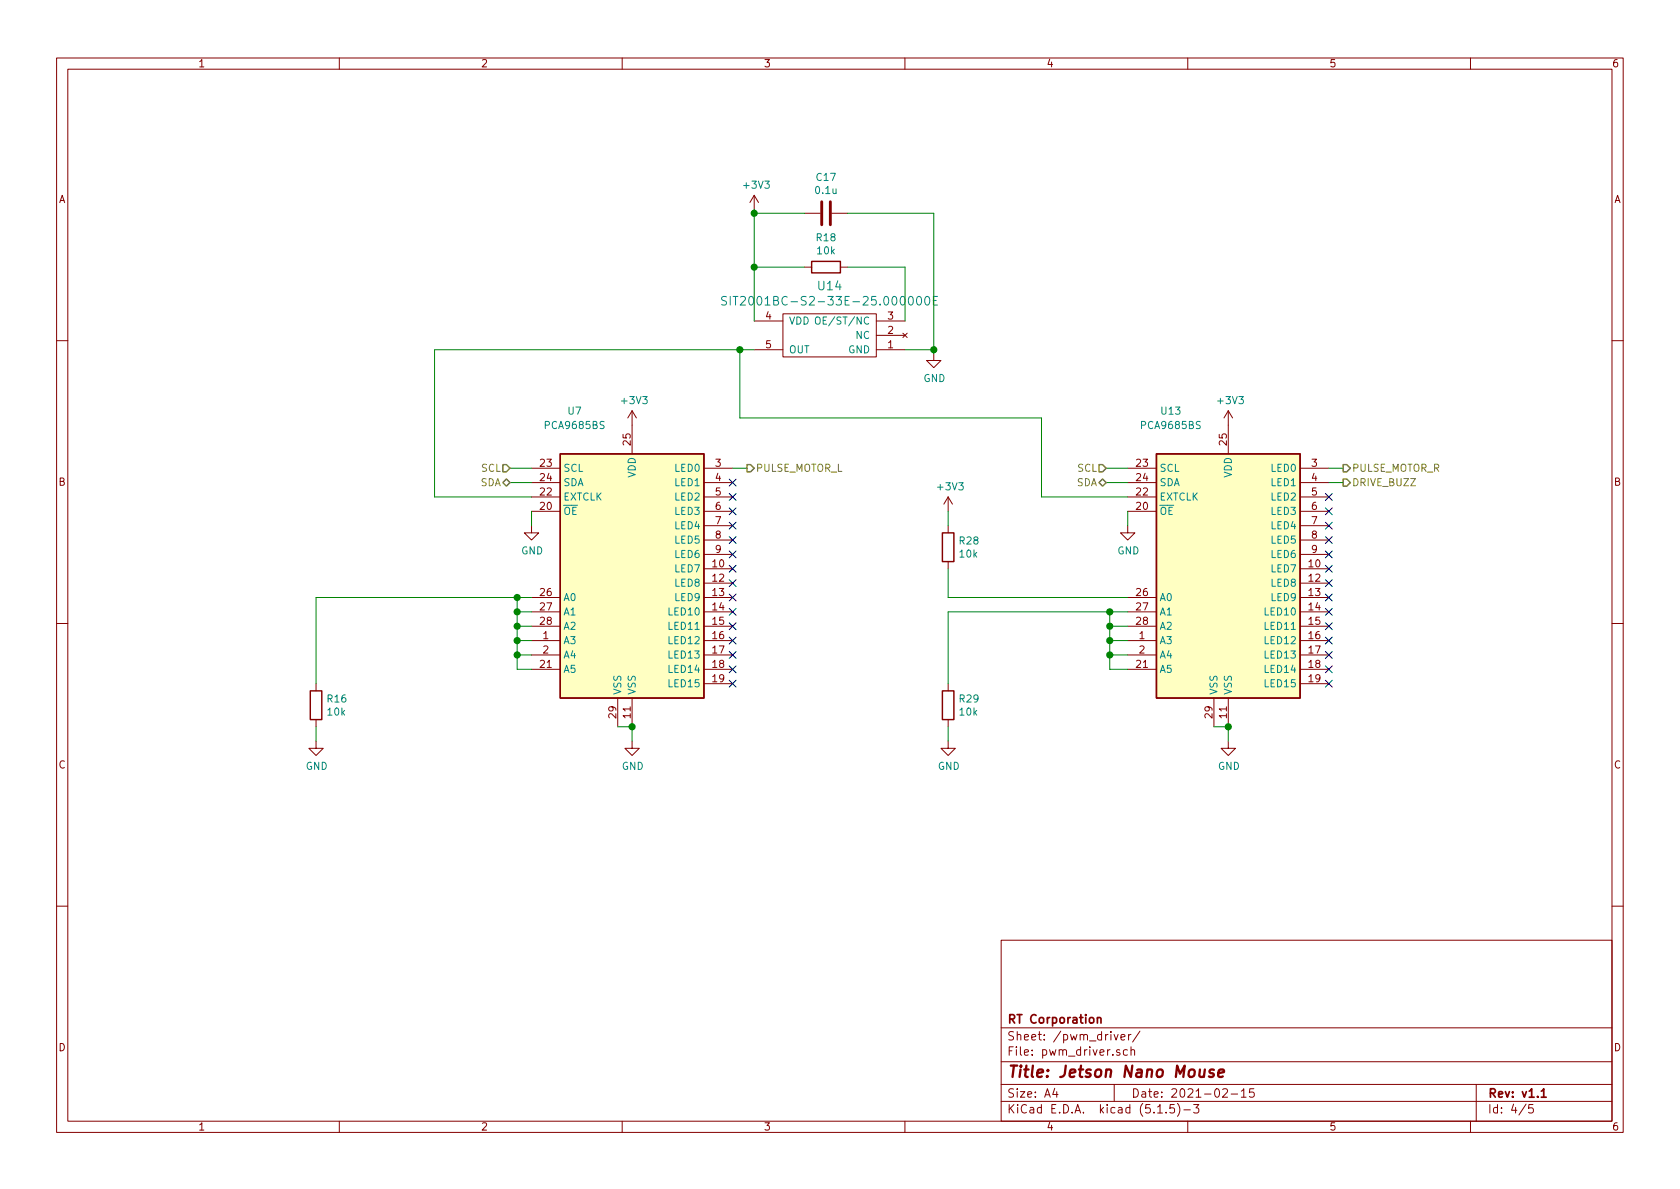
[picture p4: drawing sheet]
<svg xmlns="http://www.w3.org/2000/svg" width="297mm" height="210mm" viewBox="0 0 297 210" stroke-linecap="round" stroke-linejoin="round" font-family="sans-serif">
<g fill="none" stroke="#840000" stroke-width=".18">
<path d="M10 10.3h277v189.9h-277zM12 12.2h273v186.1h-273zM60 10.3v1.9M110 10.3v1.9M160 10.3v1.9M210 10.3v1.9M260 10.3v1.9M133.3 34.5l-.7 1.3M133.3 34.5v2.6M133.3 34.5l.8 1.3M142.2 37.7h2.8M147.1 37.7h2.8"/>
<path d="M133.3 56.8h5.1M138.4 55.5h16.5v7.6h-16.5zM142.2 47.2h1.3M148.6 47.2h1.3M154.9 59.3h5.1M154.9 56.8h5.1M159.6 58.9l.8 .8M160.4 58.9l-.8 .8M10 60.2h2M111.8 72.6v7.7M111.8 72.6l-.8 1.3M111.8 72.6l.7 1.3"/>
<path d="M133.3 61.8h5.1M154.9 61.8h5.1M165.1 62.5v1.2h1.3l-1.3 1.3-1.3-1.3h1.3M217.2 72.6l-.8 1.3M217.2 72.6v7.7M217.2 72.6l.7 1.3M285 60.2h2M94 93v1.2h1.2l-1.2 1.3-1.3-1.3h1.3M94 90.4h5.1M94 87.9h5.1M94 82.8h5.1M94 85.3h5.1"/>
<path d="M124.5 90.4h5M124.5 87.9h5M124.5 82.8h5M124.5 85.3h5M124.5 93h5M124.5 95.5h5M124.5 98h5M167.6 87.9v2.5M167.6 93v1.2M167.6 99.3v1.3M167.6 87.9l-.7 1.2M167.6 87.9l.8 1.2"/>
<path d="M199.4 93v1.2h1.3l-1.3 1.3-1.3-1.3h1.3M199.4 90.4h5.1M199.4 87.9h5.1M199.4 82.8h5.1M199.4 85.3h5.1M229.9 90.4h5M229.9 87.9h5M229.9 82.8h5M229.9 85.3h5M229.9 93h5M229.9 95.5h5M229.9 98h5"/>
<path d="M10 110.3h2M94 113.3h5.1M94 105.7h5.1M94 108.2h5.1M94 110.7h5.1M94 115.8h5.1M94 118.4h5.1M124.5 113.3h5M124.5 100.6h5M124.5 103.1h5M124.5 105.7h5M124.5 108.2h5"/>
<path d="M124.5 110.7h5M124.5 115.8h5M124.5 118.4h5M199.4 113.3h5.1M199.4 105.7h5.1M199.4 108.2h5.1M199.4 110.7h5.1M199.4 115.8h5.1M199.4 118.4h5.1M229.9 113.3h5M229.9 100.6h5M229.9 103.1h5"/>
<path d="M229.9 105.7h5M229.9 108.2h5M229.9 110.7h5M229.9 115.8h5M229.9 118.4h5M285 110.3h2M55.9 131.1v1.2h1.2l-1.2 1.3-1.3-1.3h1.3M55.9 120.9v1.3M55.9 127.2v1.3M109.2 123.4v5.1M111.8 131.1v1.2h1.2l-1.2 1.3-1.3-1.3h1.3M111.8 123.4v5.1"/>
<path d="M124.5 120.9h5M167.6 131.1v1.2h1.3l-1.3 1.3-1.2-1.3h1.2M167.6 120.9v1.3M167.6 127.2v1.3M214.6 123.4v5.1M217.2 131.1v1.2h1.2l-1.2 1.3-1.3-1.3h1.3M217.2 123.4v5.1M229.9 120.9h5M10 160.2h2M177 166.3h108v32h-108zM285 160.2h2M60 198.3v1.9"/>
<path d="M110 198.3v1.9M160 198.3v1.9M177 194.8h108M177 191.8h108M177 187.8h108M177 181.8h108M186.5 192.5l-.4 1h1M186.8 193v1M197 182.9l.3 1 .4-1M197 191.8v3M198 185.7l-.4-.1-.2 .2 .1 .2 .5 .2v.3h-.6M198.2 183.4l.7-.1-.1-.3-.4-.1-.2 .2 .1 .7h.5"/>
<path d="M199.3 185.7l-.4-.1-.3 .3 .1 .6 .2 .1 .4-.1M199.5 182.9v1M200 185.7l.2-.1 .4 .1v.9M200 182.9l-.5 .3M200 185.1v1.5M201.5 182.3l-1.2 2M204.7 196.8h.8M206.2 196.7v.1M207.6 195.3h-.7l-.1 .7 .2-.1 .5 .1 .2 .2-.1 .5-.2 .1-.6-.1M208.2 195.1a1.71 1.71 0 0 1 0 2.3M209.3 196.3h1.2M210 198.3v1.9"/>
<path d="M211 195.3h1l-.5 .6 .4 .1v.7l-.2 .1-.7-.1M216.2 192.7l.2-.2h.4l.2 .5-.9 1h.9M217.7 193.5h1.1M219.5 193l.4-.5v1.5M219.5 194h.8M221.7 192.5h-.7l-.1 .7 .2-.1 .5 .1 .2 .2-.1 .5-.2 .1-.6-.1M260 198.3v1.9M261 191.8v6.5M269.8 195.2l-1.2 2M271 195.3h-.7v.7l.2-.1 .5 .1 .1 .2-.1 .5-.2 .1-.5-.1"/>
</g>
<path d="M194 179.9v1M194 180.1l.2-.2 .4 .1 .1 .9M272.5 193l.4-.5v1.5M272.5 194h.9" fill="none" stroke="#840000" stroke-width=".3"/>
<path d="M213 189.1l-.1 1.3M214.6 189.2a.49 .49 0 0 0-.8 .3l.3 .3 .5 .1v.2l-.3 .3-.6-.1M215.4 189.8l1-.2v-.4l-.6-.1-.3 .3-.1 .9 .2 .1 .6-.1" fill="none" stroke="#840000" stroke-width=".41"/>
<path d="M145.3 35.7v4M146.8 35.7v4" fill="none" stroke="#840000" stroke-width=".51"/>
<path d="M143.5 46.2h5.1v2.1h-5.1zM99.1 80.3h25.4v43.1h-25.4zM166.6 94.2h2.1v5.1h-2.1zM204.5 80.3h25.4v43.1h-25.4zM54.9 122.2h2v5h-2zM166.6 122.2h2.1v5h-2.1z" fill="none" stroke="#840000" stroke-width=".25"/>
<path d="M128.4 52.5l-.5-.1-.3 .3 .1 .3 .7 .4v.4a.62 .62 0 0 1-.8 .1M129.1 52.4v1.5M129.6 52.4h.9M130 52.4v1.5M144.2 56.2l.1-.1a.42 .42 0 0 1 .7 .1 .88 .88 0 0 1-.3 1.1h-.4a1.07 1.07 0 0 1-.1-1.1zM162.2 52.5l.2-.1a.82 .82 0 0 1 .6 .7 .82 .82 0 0 1-.3 .8h-.1a.84 .84 0 0 1-.4-1.4zM163.7 52.5l.2-.1a.82 .82 0 0 1 .6 .7 .82 .82 0 0 1-.3 .8h-.2a.84 .84 0 0 1-.3-1.4zM165 53.1h.5M165.8 52.4h-.8v1.5h.8" fill="none" stroke="#008484" stroke-width=".18"/>
<g fill="#ffffc2" stroke="#ffffc2" stroke-width=".18">
<path d="M99.1 80.3h25.4v43.1h-25.4z"/>
<path d="M204.5 80.3h25.4v43.1h-25.4z"/>
</g>
<g fill="none" stroke="#008400" stroke-width=".18">
<path d="M133.3 37.1v19.7M133.3 37.7h8.9M149.9 37.7h15.2v24.8M133.3 47.2h8.9M149.9 47.2h10.1v9.6M130.8 61.8v12.1h53.3v14h15.3M133.3 61.8h-56.5v26.1h17.2M160 61.8h5.1M90.2 85.3h3.8M90.2 82.8h3.8M94 90.4v2.6M129.5 82.8h2.6"/>
<path d="M167.6 90.4v2.6M195.6 85.3h3.8M195.6 82.8h3.8M199.4 90.4v2.6M234.9 85.3h2.6M234.9 82.8h2.6M91.4 113.3h2.6M91.4 105.7v12.7h2.6M91.4 110.7h2.6M91.4 108.2h2.6M91.4 115.8h2.6M94 105.7h-38.1v15.2"/>
<path d="M167.6 100.6v5.1h31.8M196.2 113.3h3.2M196.2 108.2v10.2h3.2M196.2 110.7h3.2M196.2 115.8h3.2M199.4 108.2h-31.8v12.7M55.9 128.5v2.6M109.2 128.5h2.6v2.6M167.6 128.5v2.6M214.6 128.5h2.6v2.6"/>
</g>
<path d="M88.9 82.2h.6l.7 .6-.7 .6h-.6zM88.9 85.3l.6-.6 .7 .6-.7 .7zM132.1 82.2h.6l.6 .6-.6 .6h-.6zM194.3 82.2h.6l.7 .6-.7 .6h-.6zM194.3 85.3l.6-.6 .7 .6-.7 .7zM237.5 82.2h.6l.7 .6-.7 .6h-.6zM237.5 84.7h.6l.7 .6-.7 .7h-.6z" fill="none" stroke="#848400" stroke-width=".25"/>
<g fill="#008400" stroke="#008400" stroke-width=".25">
<circle cx="91.4" cy="108.2" r=".51"/>
<circle cx="91.4" cy="115.8" r=".51"/>
<circle cx="133.4" cy="37.7" r=".51"/>
<circle cx="91.4" cy="113.3" r=".51"/>
<circle cx="217.2" cy="128.5" r=".51"/>
<circle cx="91.4" cy="110.7" r=".51"/>
<circle cx="196.2" cy="108.2" r=".51"/>
<circle cx="165.1" cy="61.8" r=".51"/>
<circle cx="133.4" cy="47.2" r=".51"/>
<circle cx="91.4" cy="105.7" r=".51"/>
<circle cx="111.8" cy="128.5" r=".51"/>
<circle cx="196.2" cy="115.8" r=".51"/>
<circle cx="196.2" cy="113.3" r=".51"/>
<circle cx="130.8" cy="61.8" r=".51"/>
<circle cx="196.2" cy="110.7" r=".51"/>
</g>
<g fill="none" stroke="#000084" stroke-width=".18">
<path d="M128.9 87.3l1.2 1.2M128.9 100l1.2 1.2M128.9 97.4l1.2 1.2M128.9 94.9l1.2 1.2M128.9 92.3l1.2 1.3M128.9 89.8l1.2 1.2M128.9 84.7l1.2 1.2M130.1 87.3l-1.2 1.2M130.1 100l-1.2 1.2M130.1 97.4l-1.2 1.2M130.1 94.9l-1.2 1.2M130.1 92.3l-1.2 1.3"/>
<path d="M130.1 89.8l-1.2 1.2M130.1 84.7l-1.2 1.2M234.3 100l1.3 1.2M234.3 97.4l1.3 1.2M234.3 94.9l1.3 1.2M234.3 92.3l1.3 1.3M234.3 89.8l1.3 1.2M234.3 87.3l1.3 1.2M235.6 100l-1.3 1.2M235.6 97.4l-1.3 1.2M235.6 94.9l-1.3 1.2M235.6 92.3l-1.3 1.3"/>
<path d="M235.6 89.8l-1.3 1.2M235.6 87.3l-1.3 1.2M128.9 107.6l1.2 1.2M128.9 102.5l1.2 1.2M128.9 105l1.2 1.3M128.9 110.1l1.2 1.2M128.9 117.7l1.2 1.3M128.9 115.2l1.2 1.2M128.9 112.7l1.2 1.2M130.1 107.6l-1.2 1.2M130.1 102.5l-1.2 1.2M130.1 105l-1.2 1.3"/>
<path d="M130.1 110.1l-1.2 1.2M130.1 117.7l-1.2 1.3M130.1 115.2l-1.2 1.2M130.1 112.7l-1.2 1.2M234.3 112.7l1.3 1.2M234.3 115.2l1.3 1.2M234.3 110.1l1.3 1.2M234.3 107.6l1.3 1.2M234.3 105l1.3 1.3M234.3 102.5l1.3 1.2M234.3 117.7l1.3 1.3M235.6 112.7l-1.3 1.2"/>
<path d="M235.6 115.2l-1.3 1.2M235.6 110.1l-1.3 1.2M235.6 107.6l-1.3 1.2M235.6 105l-1.3 1.3M235.6 102.5l-1.3 1.2M235.6 117.7l-1.3 1.3M128.9 120.3l1.2 1.2M130.1 120.3l-1.2 1.2M234.3 120.3l1.3 1.2M235.6 120.3l-1.3 1.2"/>
</g>
<text font-size="2.8" fill="#840000" x="178" y="190.5">Title: Jetson Nano Mouse</text>
<g font-size="2.1" fill="#008484">
<text x="144.8" y="51.3">U14</text>
<text x="131.2" y="54">SIT2001BC-S2-33E-25.000000E</text>
</g>
<g font-size="2.1" fill="#840000">
<text x="178" y="184">Sheet: /pwm_driver/</text>
<text x="178" y="181">RT Corporation</text>
<text x="178" y="186.7">File: pwm_driver.sch</text>
<text x="178" y="196.9">KiCad E.D.A. kicad (5.1.5)-3</text>
<text x="178" y="194.1">Size: A4</text>
<text x="200" y="194.1">Date: 2021-02-15</text>
<text x="263" y="194.1">Rev: v1.1</text>
<text x="263" y="196.9">Id: 4/5</text>
</g>
<g font-size="1.8" fill="#840000">
<text x="35" y="11.9">1</text>
<text x="85" y="11.9">2</text>
<text x="135" y="11.9">3</text>
<text x="185" y="11.9">4</text>
<text x="235" y="11.9">5</text>
<text x="285" y="11.9">6</text>
<text x="10.4" y="35.9">A</text>
<text x="285.4" y="35.9">A</text>
<text x="135.4" y="56.5">4</text>
<text x="157" y="59">2</text>
<text x="157" y="56.5">3</text>
<text x="135.4" y="61.6">5</text>
<text x="157" y="61.6">1</text>
<text x="95.6" y="82.5">23</text>
<text x="111.5" y="78.7" transform="rotate(-90 111.5 78.7)">25</text>
<text x="126.5" y="82.5">3</text>
<text x="201" y="82.5">23</text>
<text x="216.9" y="78.7" transform="rotate(-90 216.9 78.7)">25</text>
<text x="231.9" y="82.5">3</text>
<text x="10.4" y="85.9">B</text>
<text x="95.6" y="87.6">22</text>
<text x="95.6" y="85.1">24</text>
<text x="126.5" y="85.1">4</text>
<text x="126.5" y="87.6">5</text>
<text x="201" y="87.6">22</text>
<text x="201" y="85.1">24</text>
<text x="231.9" y="85.1">4</text>
<text x="231.9" y="87.6">5</text>
<text x="285.4" y="85.9">B</text>
<text x="95.6" y="90.2">20</text>
<text x="126.5" y="90.2">6</text>
<text x="126.5" y="92.7">7</text>
<text x="126.5" y="95.2">8</text>
<text x="201" y="90.2">20</text>
<text x="231.9" y="90.2">6</text>
<text x="231.9" y="92.7">7</text>
<text x="231.9" y="95.2">8</text>
<text x="126" y="100.3">10</text>
<text x="126.5" y="97.8">9</text>
<text x="231.4" y="100.3">10</text>
<text x="231.9" y="97.8">9</text>
<text x="95.6" y="105.4">26</text>
<text x="95.6" y="107.9">27</text>
<text x="126" y="102.9">12</text>
<text x="126" y="105.4">13</text>
<text x="126" y="107.9">14</text>
<text x="201" y="105.4">26</text>
<text x="201" y="107.9">27</text>
<text x="231.4" y="102.9">12</text>
<text x="231.4" y="105.4">13</text>
<text x="231.4" y="107.9">14</text>
<text x="95.6" y="110.5">28</text>
<text x="96" y="113">1</text>
<text x="126" y="110.5">15</text>
<text x="126" y="113">16</text>
<text x="201" y="110.5">28</text>
<text x="201.4" y="113">1</text>
<text x="231.4" y="110.5">15</text>
<text x="231.4" y="113">16</text>
<text x="95.6" y="118.1">21</text>
<text x="96" y="115.6">2</text>
<text x="126" y="115.6">17</text>
<text x="126" y="118.1">18</text>
<text x="201" y="118.1">21</text>
<text x="201.4" y="115.6">2</text>
<text x="231.4" y="115.6">17</text>
<text x="231.4" y="118.1">18</text>
<text x="126" y="120.6">19</text>
<text x="231.4" y="120.6">19</text>
<text x="109" y="126.9" transform="rotate(-90 109 126.9)">29</text>
<text x="111.5" y="126.9" transform="rotate(-90 111.5 126.9)">11</text>
<text x="214.4" y="126.9" transform="rotate(-90 214.4 126.9)">29</text>
<text x="216.9" y="126.9" transform="rotate(-90 216.9 126.9)">11</text>
<text x="10.4" y="135.9">C</text>
<text x="285.4" y="135.9">C</text>
<text x="10.4" y="185.9">D</text>
<text x="285.4" y="185.9">D</text>
<text x="35" y="199.9">1</text>
<text x="85" y="199.9">2</text>
<text x="135" y="199.9">3</text>
<text x="185" y="199.9">4</text>
<text x="235" y="199.9">5</text>
<text x="285" y="199.9">6</text>
</g>
<g font-size="1.8" fill="#008484">
<text x="131.6" y="33.4">+3V3</text>
<text x="144.3" y="34.3">0.1u</text>
<text x="144.4" y="32">C17</text>
<text x="144.4" y="42.7">R18</text>
<text x="144.6" y="45">10k</text>
<text x="139.4" y="57.4">VDD</text>
<text x="145.6" y="57.4">OE/ST/NC</text>
<text x="151.4" y="59.9">NC</text>
<text x="139.4" y="62.5">OUT</text>
<text x="150" y="62.5">GND</text>
<text x="110.1" y="71.5">+3V3</text>
<text x="163.3" y="67.6">GND</text>
<text x="215.5" y="71.5">+3V3</text>
<text x="96.5" y="75.9">PCA9685BS</text>
<text x="100.5" y="73.3">U7</text>
<text x="202" y="75.9">PCA9685BS</text>
<text x="205.4" y="73.3">U13</text>
<text x="99.6" y="83.4">SCL</text>
<text x="119.4" y="83.4">LED0</text>
<text x="205" y="83.4">SCL</text>
<text x="224.8" y="83.4">LED0</text>
<text x="99.6" y="88.5">EXTCLK</text>
<text x="99.6" y="86">SDA</text>
<text x="112.4" y="84.5" transform="rotate(-90 112.4 84.5)">VDD</text>
<text x="119.4" y="86">LED1</text>
<text x="119.4" y="88.5">LED2</text>
<text x="165.9" y="86.7">+3V3</text>
<text x="205" y="88.5">EXTCLK</text>
<text x="205" y="86">SDA</text>
<text x="217.8" y="84.5" transform="rotate(-90 217.8 84.5)">VDD</text>
<text x="224.8" y="86">LED1</text>
<text x="224.8" y="88.5">LED2</text>
<text x="99.6" y="91.1">OE</text>
<text x="119.4" y="91.1">LED3</text>
<text x="119.4" y="93.6">LED4</text>
<text x="205" y="91.1">OE</text>
<text x="224.8" y="91.1">LED3</text>
<text x="224.8" y="93.6">LED4</text>
<text x="92.2" y="98">GND</text>
<text x="119.4" y="101.2">LED7</text>
<text x="119.4" y="96.1">LED5</text>
<text x="119.4" y="98.7">LED6</text>
<text x="169.7" y="96.3">R28</text>
<text x="169.7" y="98.6">10k</text>
<text x="197.6" y="98">GND</text>
<text x="224.8" y="101.2">LED7</text>
<text x="224.8" y="96.1">LED5</text>
<text x="224.8" y="98.7">LED6</text>
<text x="99.6" y="106.3">A0</text>
<text x="119.4" y="103.8">LED8</text>
<text x="119.4" y="106.3">LED9</text>
<text x="205" y="106.3">A0</text>
<text x="224.8" y="103.8">LED8</text>
<text x="224.8" y="106.3">LED9</text>
<text x="99.6" y="113.9">A3</text>
<text x="99.6" y="108.8">A1</text>
<text x="99.6" y="111.4">A2</text>
<text x="118.4" y="108.8">LED10</text>
<text x="118.4" y="111.4">LED11</text>
<text x="118.4" y="113.9">LED12</text>
<text x="205" y="113.9">A3</text>
<text x="205" y="108.8">A1</text>
<text x="205" y="111.4">A2</text>
<text x="223.9" y="108.8">LED10</text>
<text x="223.9" y="111.4">LED11</text>
<text x="223.9" y="113.9">LED12</text>
<text x="99.6" y="116.5">A4</text>
<text x="99.6" y="119">A5</text>
<text x="118.4" y="116.5">LED13</text>
<text x="118.4" y="119">LED14</text>
<text x="205" y="116.5">A4</text>
<text x="205" y="119">A5</text>
<text x="223.9" y="116.5">LED13</text>
<text x="223.9" y="119">LED14</text>
<text x="57.9" y="124.2">R16</text>
<text x="109.9" y="122.9" transform="rotate(-90 109.9 122.9)">VSS</text>
<text x="112.4" y="122.9" transform="rotate(-90 112.4 122.9)">VSS</text>
<text x="118.4" y="121.5">LED15</text>
<text x="169.7" y="124.2">R29</text>
<text x="215.3" y="122.9" transform="rotate(-90 215.3 122.9)">VSS</text>
<text x="217.8" y="122.9" transform="rotate(-90 217.8 122.9)">VSS</text>
<text x="223.9" y="121.5">LED15</text>
<text x="58" y="126.5">10k</text>
<text x="169.7" y="126.5">10k</text>
<text x="54.1" y="136.1">GND</text>
<text x="109.9" y="136.1">GND</text>
<text x="165.8" y="136.1">GND</text>
<text x="215.3" y="136.1">GND</text>
</g>
<g font-size="1.8" fill="#848400">
<text x="85.1" y="83.4">SCL</text>
<text x="133.6" y="83.4">PULSE_MOTOR_L</text>
<text x="190.5" y="83.4">SCL</text>
<text x="239" y="83.4">PULSE_MOTOR_R</text>
<text x="84.9" y="86">SDA</text>
<text x="190.3" y="86">SDA</text>
<text x="239" y="86">DRIVE_BUZZ</text>
</g>
</svg>
